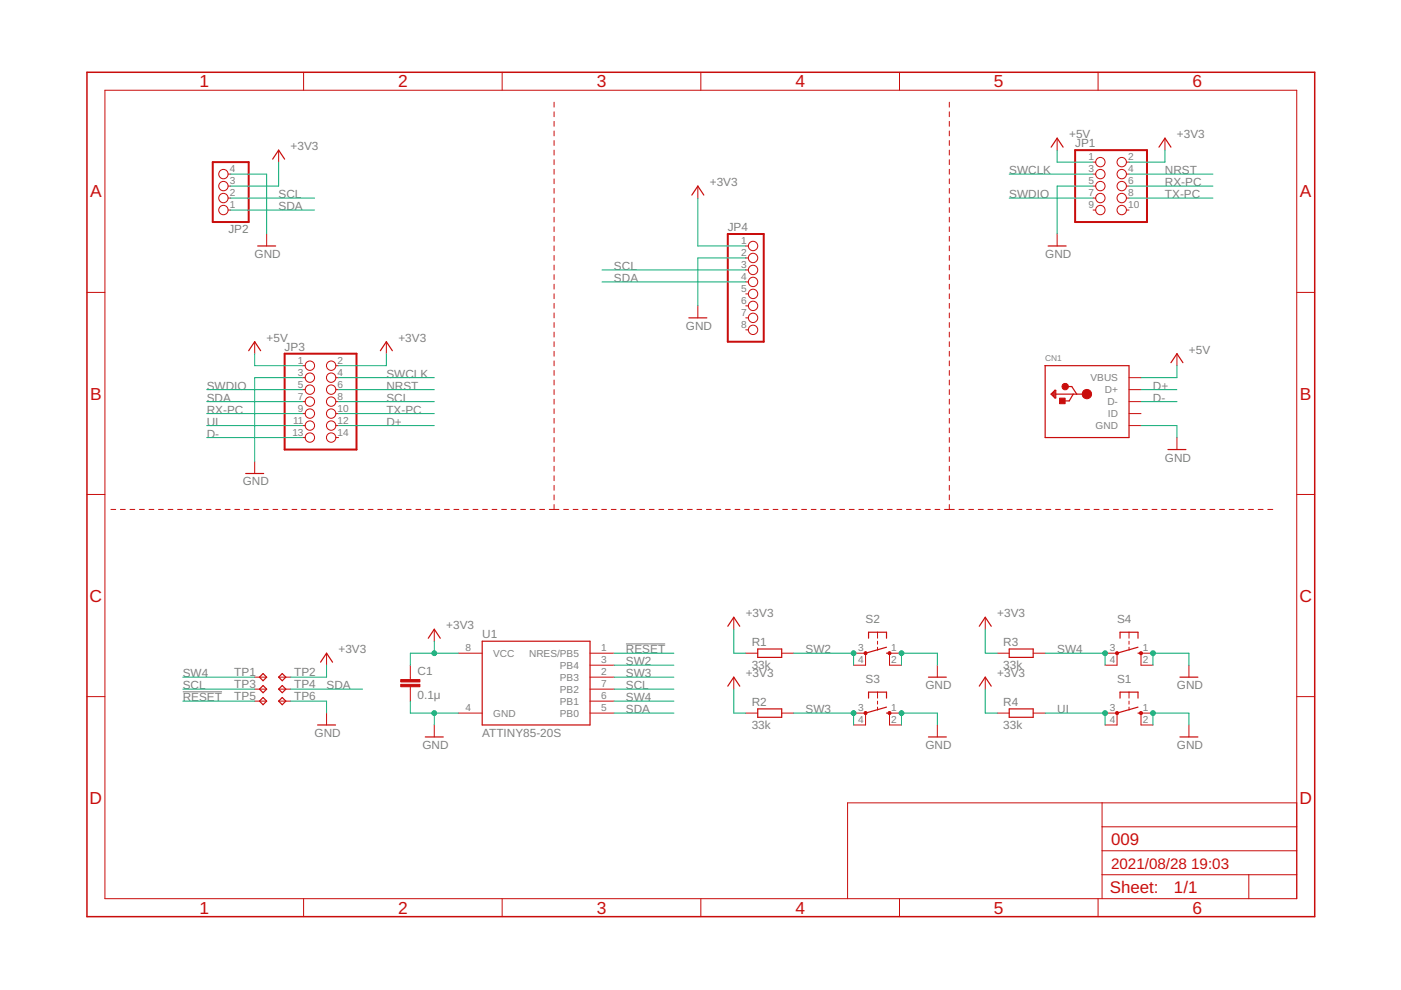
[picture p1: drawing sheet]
<svg xmlns="http://www.w3.org/2000/svg" width="297mm" height="210mm" viewBox="0 0 297 210" stroke-linecap="round" stroke-linejoin="round" font-family="sans-serif">
<path d="M132.7 136.5h8.3M38.8 146.7h8.3" fill="none" stroke="#808080" stroke-width=".21"/>
<g fill="none" stroke="#c90d0c" stroke-width=".21">
<path d="M22.2 19.1h252.7v171.4h-252.7zM64.4 15.3v3.8M106.5 15.3v3.8M148.6 15.3v3.8M190.7 15.3v3.8M232.8 15.3v3.8M48.3 39.5h.6M48.3 36.9h.6M59.1 31.8v2.6M117.5 21.7v1M117.5 23.7v1M117.5 25.7v1.1"/>
<path d="M117.5 27.8v1M117.5 29.8v1M117.5 31.8v1.1M117.5 33.9v1M117.5 35.9v1M117.5 37.9v1M117.5 40v1M148 39.5v2.5M201.3 21.7v1M201.3 23.7v1M201.3 25.7v1.1M201.3 27.8v1"/>
<path d="M201.3 29.8v1M201.3 31.8v1.1M201.3 33.9v1M201.3 35.9v1M201.3 37.9v1M201.3 40v1M224.1 29.3v2.5M231.8 39.5h.5M231.8 36.9h.5M231.8 34.4h.5M238.8 39.5h.6M238.8 36.9h.6"/>
<path d="M238.8 34.4h.6M247 29.3v2.5M48.3 44.5h.6M48.3 42h.6M56.5 49.6v2.6M117.5 42v1M117.5 44v1M117.5 46.1v1M117.5 48.1v1M117.5 50.1v1M117.5 52.1v1.1M117.5 54.2v1"/>
<path d="M117.5 56.2v1M117.5 58.2v1.1M158.1 52.2h.6M158.1 54.7h.6M158.1 57.2h.6M158.1 59.8h.6M201.3 42v1M201.3 44v1M201.3 46.1v1M201.3 48.1v1M201.3 50.1v1M201.3 52.1v1.1"/>
<path d="M201.3 54.2v1M201.3 56.2v1M201.3 58.2v1.1M224.1 49.6v2.6M231.8 44.5h.5M231.8 42h.5M238.8 44.5h.6M238.8 42h.6M18.4 62h3.8M54 72.5v2.5M64.2 77.5h.5M71.2 77.5h.6"/>
<path d="M81.9 72.5v2.5M117.5 60.3v1M117.5 62.3v1M117.5 64.3v1.1M117.5 66.4v1M117.5 68.4v1M117.5 70.4v1.1M117.5 72.5v1M117.5 74.5v1M117.5 76.5v1.1M117.5 78.5v1.1M148 64.9v2.5"/>
<path d="M158.1 62.3h.6M158.1 64.9h.6M158.1 67.4h.6M158.1 69.9h.6M201.3 60.3v1M201.3 62.3v1M201.3 64.3v1.1M201.3 66.4v1M201.3 68.4v1M201.3 70.4v1.1M201.3 72.5v1M201.3 74.5v1"/>
<path d="M201.3 76.5v1.1M201.3 78.5v1.1M249.5 75v2.5M274.9 62h3.8M54 97.9v2.5M64.2 82.6h.5M64.2 85.2h.5M64.2 80.1h.5M64.2 90.2h.5M64.2 87.7h.5M64.2 92.8h.5M71.2 82.6h.6"/>
<path d="M71.2 85.2h.6M71.2 80.1h.6M71.2 90.2h.6M71.2 87.7h.6M71.2 92.8h.6M117.5 80.6v1M117.5 82.6v1.1M117.5 84.6v1.1M117.5 86.7v1M117.5 88.7v1M117.5 90.7v1.1M117.5 92.8v1"/>
<path d="M117.5 94.8v1M117.5 96.8v1.1M117.5 98.8v1.1M201.3 80.6v1M201.3 82.6v1.1M201.3 84.6v1.1M201.3 86.7v1M201.3 88.7v1M201.3 90.7v1.1M201.3 92.8v1M201.3 94.8v1M201.3 96.8v1.1"/>
<path d="M201.3 98.8v1.1M239.4 82.6h2.5M239.4 85.2h2.5M239.4 80.1h2.5M239.4 90.2h2.5M239.4 87.7h2.5M249.5 92.8v2.5M18.4 104.8h3.8M23.5 108h1M25.5 108h1.1M27.6 108h1M29.6 108h1"/>
<path d="M31.6 108h1M33.6 108h1M35.6 108h1.1M37.7 108h1M39.7 108h1M41.7 108h1M43.7 108h1M45.7 108h1.1M47.8 108h1M49.8 108h1M51.8 108h1M53.8 108h1"/>
<path d="M55.8 108h1.1M57.9 108h1M59.9 108h1M61.9 108h1M63.9 108h1M66 108h1M68 108h1M70 108h1M72 108h1M74 108h1.1M76.1 108h1M78.1 108h1"/>
<path d="M80.1 108h1M82.1 108h1M84.1 108h1.1M86.1 108h1.1M88.2 108h1M90.2 108h1M92.2 108h1M94.2 108h1M96.2 108h1.1M98.3 108h1M100.3 108h1M102.3 108h1"/>
<path d="M104.3 108h1M106.4 108h1M108.4 108h1M110.4 108h1M112.4 108h1M114.4 108h1.1M116.5 108h2M117.5 100.9v1M117.5 102.9v1M117.5 104.9v1.1M117.5 107v1M119.5 108h1"/>
<path d="M121.5 108h1M123.5 108h1.1M125.6 108h1M127.6 108h1M129.6 108h1M131.6 108h1M133.6 108h1M135.7 108h1M137.7 108h1M139.7 108h1M141.7 108h1M143.7 108h1"/>
<path d="M145.8 108h1M147.8 108h1M149.8 108h1M151.8 108h1M153.8 108h1M155.9 108h1M157.9 108h1M159.9 108h1M161.9 108h1M163.9 108h1M165.9 108h1.1M168 108h1"/>
<path d="M170 108h1M172 108h1M174 108h1M176 108h1.1M178.1 108h1M180.1 108h1M182.1 108h1M184.1 108h1M186.1 108h1.1M188.2 108h1M190.2 108h1M192.2 108h1"/>
<path d="M194.2 108h1M196.2 108h1.1M198.2 108h1.1M200.3 108h2M201.3 100.9v1M201.3 102.9v1M201.3 104.9v1.1M201.3 107v1M203.3 108h1.1M205.4 108h1M207.4 108h1.1M209.5 108h1"/>
<path d="M211.5 108h1.1M213.6 108h1M215.6 108h1.1M217.7 108h1M219.7 108h1M221.7 108h1.1M223.8 108h1M225.8 108h1.1M227.9 108h1M229.9 108h1.1M232 108h1M234 108h1.1"/>
<path d="M236.1 108h1M238.1 108h1.1M240.2 108h1M242.2 108h1M244.2 108h1.1M246.3 108h1.1M248.3 108h1.1M250.4 108h1M252.4 108h1.1M254.5 108h1M256.5 108h1.1M258.6 108h1"/>
<path d="M260.6 108h1.1M262.7 108h1M264.7 108h1.1M266.8 108h1M268.8 108h1.1M274.9 104.8h3.8M69.2 138.5v2.5M92.1 133.4v2.6M97.2 138.5h5M125.1 138.5h5.1M155.6 130.9v2.5M158.1 138.5h2.6"/>
<path d="M165.7 138.5h2.6M181 138.5h2.5v2.5h-2.5M186.1 134v1.3M186.1 136v.6M186.1 137.2v.7M191.1 138.5h-2.5v2.5h2.5M208.9 130.9v2.5M211.4 138.5h2.6M219.1 138.5h2.5M234.3 138.5h2.5v2.5h-2.5M239.4 134v1.3M239.4 136v.6"/>
<path d="M239.4 137.2v.7M244.5 138.5h-2.6v2.5h2.6M18.4 147.7h3.8M54 148.7h2.5M54 146.1h2.5M54 143.6h2.5M59.1 148.7h2.5M59.1 146.1h2.5M59.1 143.6h2.5M69.2 151.2v2.5M87 141v3.1M87 145.6v3.1"/>
<path d="M92.1 153.7v2.6M97.2 151.2h5M125.1 151.2h5.1M125.1 148.7h5.1M125.1 146.1h5.1M125.1 143.6h5.1M125.1 141h5.1M155.6 143.6v2.5M158.1 151.2h2.6M165.7 151.2h2.6M181 151.2h2.5v2.5h-2.5M186.1 146.7v1.3"/>
<path d="M186.1 148.7v.6M186.1 149.9v.7M191.1 151.2h-2.5v2.5h2.5M198.7 141v2.6M198.7 153.7v2.6M208.9 143.6v2.5M211.4 151.2h2.6M219.1 151.2h2.5M234.3 151.2h2.5v2.5h-2.5M239.4 146.7v1.3M239.4 148.7v.6M239.4 149.9v.7"/>
<path d="M244.5 151.2h-2.6v2.5h2.6M252.1 141v2.6M252.1 153.7v2.6M274.9 147.7h3.8M233.7 170.2v20.3M233.7 175.3h41.2M274.9 170.2h-95.2v20.3M64.4 190.5v3.9M106.5 190.5v3.9M148.6 190.5v3.9M190.7 190.5v3.9M232.8 190.5v3.9"/>
<path d="M233.7 185.5h41.2M233.7 180.4h41.2M264.8 185.5v5"/>
<circle cx="47.4" cy="36.9" r=".99"/>
<circle cx="47.4" cy="39.5" r=".99"/>
<circle cx="233.3" cy="34.4" r=".99"/>
<circle cx="233.3" cy="36.9" r=".99"/>
<circle cx="233.3" cy="39.5" r=".99"/>
<circle cx="237.8" cy="34.4" r=".99"/>
<circle cx="237.8" cy="36.9" r=".99"/>
<circle cx="237.8" cy="39.5" r=".99"/>
<circle cx="47.4" cy="42" r=".99"/>
<circle cx="47.4" cy="44.5" r=".99"/>
<circle cx="159.7" cy="54.7" r=".99"/>
<circle cx="159.7" cy="59.8" r=".99"/>
<circle cx="159.7" cy="52.2" r=".99"/>
<circle cx="159.7" cy="57.2" r=".99"/>
<circle cx="233.3" cy="42" r=".99"/>
<circle cx="233.3" cy="44.5" r=".99"/>
<circle cx="237.8" cy="42" r=".99"/>
<circle cx="237.8" cy="44.5" r=".99"/>
<circle cx="65.7" cy="77.5" r=".99"/>
<circle cx="70.2" cy="77.5" r=".99"/>
<circle cx="159.7" cy="62.3" r=".99"/>
<circle cx="159.7" cy="64.9" r=".99"/>
<circle cx="159.7" cy="69.9" r=".99"/>
<circle cx="159.7" cy="67.4" r=".99"/>
<circle cx="65.7" cy="90.2" r=".99"/>
<circle cx="65.7" cy="87.7" r=".99"/>
<circle cx="65.7" cy="92.8" r=".99"/>
<circle cx="65.7" cy="85.2" r=".99"/>
<circle cx="65.7" cy="80.1" r=".99"/>
<circle cx="65.7" cy="82.6" r=".99"/>
<circle cx="70.2" cy="90.2" r=".99"/>
<circle cx="70.2" cy="92.8" r=".99"/>
<circle cx="70.2" cy="87.7" r=".99"/>
<circle cx="70.2" cy="82.6" r=".99"/>
<circle cx="70.2" cy="85.2" r=".99"/>
<circle cx="70.2" cy="80.1" r=".99"/>
</g>
<path d="M18.4 15.3h260.3v179.1h-260.3z" fill="none" stroke="#c90d0c" stroke-width=".32"/>
<path d="M45.1 34.4h7.6v12.7h-7.6zM227.9 31.8h15.3v15.3h-15.3zM154.3 49.6h7.6v22.9h-7.6zM60.3 75h15.3v20.3h-15.3z" fill="none" stroke="#c90d0c" stroke-width=".42"/>
<g fill="none" stroke="#c90d0c" stroke-width=".25">
<path d="M57.8 33.7l1.3-1.9 1.2 1.9M222.9 31.2l1.2-1.9 1.3 1.9M245.7 31.2l1.3-1.9 1.3 1.9M54.6 52.2h3.8M146.7 41.4l1.3-1.9 1.2 1.9M222.2 52.2h3.8M52.7 74.4l1.3-1.9 1.3 1.9M80.6 74.4l1.3-1.9 1.3 1.9M146 67.4h3.9M221.6 77.5h17.8v15.3h-17.8v-15.3M248.3 76.9l1.2-1.9 1.3 1.9M223 83.6l.4-.4v.8l-.2-.4"/>
<path d="M223.6 82.8h.2v1.6h-.2l-.8-.8zM223.6 82.8v1.4M223.8 83.6h6.6M226.2 82h1l1.1 1.6M227.5 83.6l-.8 1.4h-1.2M247.6 95.3h3.8M52.1 100.4h3.8M90.8 135.3l1.3-1.9 1.2 1.9M102.2 136h22.9v17.7h-22.9zM154.3 132.8l1.3-1.9 1.2 1.9M160.7 137.6h5v1.8h-5zM184.1 135.3v-1.3h3.9v1.3"/>
<path d="M188 138.5h.6M188 137.2l-4.5 1.3M207.6 132.8l1.3-1.9 1.3 1.9M214 137.6h5.1v1.8h-5.1zM237.5 135.3v-1.3h3.8v1.3M241.3 138.5h.6M241.3 137.2l-4.5 1.3M55 146.1l.8-.7 .7 .7-.7 .8zM55 148.7l.8-.8 .7 .8-.7 .7zM55.8 142.8l.7 .8-.7 .7-.8-.7zM59.8 145.4l.8 .7-.8 .8-.7-.8zM59.8 142.8l.8 .8-.8 .7-.7-.7z"/>
<path d="M59.8 147.9l.8 .8-.8 .7-.7-.7zM67.3 153.7h3.8M68 140.4l1.2-1.9 1.3 1.9M90.2 156.3h3.8M154.3 145.5l1.3-1.9 1.2 1.9M160.7 150.3h5v1.8h-5zM184.1 148v-1.3h3.9v1.3M188 151.2h.6M188 149.9l-4.5 1.3M196.8 143.6h3.8M196.8 156.3h3.8M207.6 145.5l1.3-1.9 1.3 1.9"/>
<path d="M214 150.3h5.1v1.8h-5.1zM237.5 148v-1.3h3.8v1.3M241.3 151.2h.6M241.3 149.9l-4.5 1.3M250.2 143.6h3.8M250.2 156.3h3.8"/>
</g>
<g fill="#c90d0c" stroke="#c90d0c" stroke-width=".21">
<path d="M236.6 150.9h.5v.5h-.5z" fill-rule="evenodd"/>
<path d="M241.7 150.9h.4v.5h-.4z" fill-rule="evenodd"/>
<path d="M183.3 150.9h.4v.5h-.4z" fill-rule="evenodd"/>
<path d="M188.4 150.9h.4v.5h-.4z" fill-rule="evenodd"/>
<circle cx="183.5" cy="138.5" r=".33"/>
<circle cx="188.6" cy="138.5" r=".33"/>
<circle cx="236.8" cy="138.5" r=".33"/>
<circle cx="241.9" cy="138.5" r=".33"/>
<circle cx="230.4" cy="83.6" r="1"/>
<circle cx="225.8" cy="82" r=".69"/>
</g>
<g fill="#c90d0c" stroke="#c90d0c" stroke-width=".21">
<path d="M224.6 84.4h1.2v1.2h-1.2z"/>
<path d="M85 145.1h4v.5h-4z"/>
<path d="M85 144.1h4v.5h-4z"/>
</g>
<g fill="none" stroke="#0dab76" stroke-width=".21">
<path d="M48.9 36.9h7.6v12.7M59.1 34.4v5.1h-10.2M214 36.9h17.8M224.1 31.8v2.6h7.7M231.8 39.5h-7.7v10.1M239.4 39.5h17.8M239.4 36.9h17.8M247 31.8v2.6h-7.6M48.9 42h17.8M48.9 44.5h17.8M127.6 57.2h30.5M127.6 59.8h30.5"/>
<path d="M148 42v10.2h10.1M158.1 54.7h-10.1v10.2M214 42h17.8M239.4 42h17.8M54 75v2.5h10.2M81.9 75v2.5h-10.1M249.5 77.5v2.6h-7.6M43.8 90.2h20.4M43.8 85.2h20.4M43.8 82.6h20.4M43.8 87.7h20.4M43.8 92.8h20.4"/>
<path d="M64.2 80.1h-10.2v17.8M71.8 80.1h20.3M71.8 90.2h20.3M71.8 85.2h20.3M71.8 82.6h20.3M71.8 87.7h20.3M241.9 90.2h7.6v2.6M241.9 85.2h7.6M241.9 82.6h7.6M92.1 136v2.5M97.2 138.5h-10.2v2.5M130.2 138.5h12.7"/>
<path d="M155.6 133.4v5.1h2.5M168.3 138.5h12.7v2.5M208.9 133.4v5.1h2.5M221.6 138.5h12.7v2.5M38.8 143.6h15.2M38.8 148.7h15.2M38.8 146.1h15.2M61.6 148.7h7.6v2.5M61.6 146.1h15.3M69.2 141v2.6h-7.6M87 148.7v2.5h10.2M92.1 151.2v2.5"/>
<path d="M130.2 151.2h12.7M130.2 143.6h12.7M130.2 148.7h12.7M130.2 146.1h12.7M130.2 141h12.7M155.6 146.1v5.1h2.5M168.3 151.2h12.7v2.5M191.1 141v-2.5h7.6v2.5M191.1 153.7v-2.5h7.6v2.5M208.9 146.1v5.1h2.5M221.6 151.2h12.7v2.5M244.5 141v-2.5h7.6v2.5"/>
<path d="M244.5 153.7v-2.5h7.6v2.5"/>
</g>
<g fill="#0dab76" stroke="#0dab76" stroke-width=".21">
<circle cx="92.1" cy="138.5" r=".51"/>
<circle cx="191.1" cy="138.5" r=".51"/>
<circle cx="191.1" cy="151.2" r=".51"/>
<circle cx="244.5" cy="138.5" r=".51"/>
<circle cx="244.5" cy="151.2" r=".51"/>
<circle cx="92.1" cy="151.2" r=".51"/>
<circle cx="181" cy="138.5" r=".51"/>
<circle cx="181" cy="151.2" r=".51"/>
<circle cx="234.3" cy="138.5" r=".51"/>
<circle cx="234.3" cy="151.2" r=".51"/>
</g>
<g font-size="3.7" fill="#c90d0c">
<text x="42.3" y="18.5">1</text>
<text x="84.4" y="18.5">2</text>
<text x="126.5" y="18.5">3</text>
<text x="168.6" y="18.5">4</text>
<text x="210.7" y="18.5">5</text>
<text x="252.9" y="18.5">6</text>
<text x="19.1" y="41.9">A</text>
<text x="275.6" y="41.9">A</text>
<text x="19.1" y="84.7">B</text>
<text x="275.6" y="84.7">B</text>
<text x="19" y="127.6">C</text>
<text x="275.5" y="127.6">C</text>
<text x="19" y="170.4">D</text>
<text x="275.5" y="170.4">D</text>
<text x="42.3" y="193.7">1</text>
<text x="84.4" y="193.7">2</text>
<text x="126.5" y="193.7">3</text>
<text x="168.6" y="193.7">4</text>
<text x="210.7" y="193.7">5</text>
<text x="252.9" y="193.7">6</text>
</g>
<g font-size="3.6" fill="#c90d0c">
<text x="235.6" y="179.1">009</text>
<text x="235.3" y="189.4">Sheet:</text>
<text x="248.9" y="189.3">1/1</text>
</g>
<g font-size="3.2" fill="#c90d0c">
<text x="235.6" y="184.2">2021/08/28</text>
<text x="252.6" y="184.2">19:03</text>
</g>
<g font-size="2.5" fill="#808080">
<text x="226.7" y="29.3">+5V</text>
<text x="249.5" y="29.3">+3V3</text>
<text x="61.6" y="31.8">+3V3</text>
<text x="227.9" y="31.2">JP1</text>
<text x="59.1" y="42">SCL</text>
<text x="150.5" y="39.5">+3V3</text>
<text x="214" y="36.9">SWCLK</text>
<text x="214" y="42">SWDIO</text>
<text x="247" y="42">TX-PC</text>
<text x="247" y="39.5">RX-PC</text>
<text x="247" y="36.9">NRST</text>
<text x="59.1" y="44.5">SDA</text>
<text x="48.4" y="49.5">JP2</text>
<text x="154.3" y="49">JP4</text>
<text x="54" y="54.7">GND</text>
<text x="130.2" y="57.2">SCL</text>
<text x="130.2" y="59.8">SDA</text>
<text x="221.6" y="54.7">GND</text>
<text x="145.4" y="69.9">GND</text>
<text x="56.5" y="72.5">+5V</text>
<text x="60.3" y="74.4">JP3</text>
<text x="84.5" y="72.5">+3V3</text>
<text x="252.1" y="75">+5V</text>
<text x="43.8" y="82.6">SWDIO</text>
<text x="81.9" y="80.1">SWCLK</text>
<text x="81.9" y="82.6">NRST</text>
<text x="244.5" y="82.6">D+</text>
<text x="43.8" y="85.2">SDA</text>
<text x="43.8" y="87.7">RX-PC</text>
<text x="81.9" y="85.2">SCL</text>
<text x="81.9" y="87.7">TX-PC</text>
<text x="244.5" y="85.2">D-</text>
<text x="43.8" y="92.8">D-</text>
<text x="43.8" y="90.2">UI</text>
<text x="81.9" y="90.2">D+</text>
<text x="247" y="97.9">GND</text>
<text x="51.5" y="102.9">GND</text>
<text x="158.1" y="130.9">+3V3</text>
<text x="211.4" y="130.9">+3V3</text>
<text x="94.6" y="133.4">+3V3</text>
<text x="102.2" y="135.2">U1</text>
<text x="159.4" y="137">R1</text>
<text x="183.5" y="132.1">S2</text>
<text x="212.7" y="137">R3</text>
<text x="236.8" y="132.1">S4</text>
<text x="38.8" y="143.6">SW4</text>
<text x="49.7" y="143.3">TP1</text>
<text x="62.4" y="143.3">TP2</text>
<text x="71.8" y="138.5">+3V3</text>
<text x="88.5" y="143.2">C1</text>
<text x="132.7" y="138.5">RESET</text>
<text x="132.7" y="141">SW2</text>
<text x="132.7" y="143.6">SW3</text>
<text x="158.1" y="143.6">+3V3</text>
<text x="159.4" y="141.8">33k</text>
<text x="170.8" y="138.5">SW2</text>
<text x="211.4" y="143.6">+3V3</text>
<text x="212.7" y="141.8">33k</text>
<text x="224.1" y="138.5">SW4</text>
<text x="38.8" y="146.1">SCL</text>
<text x="38.8" y="148.6">RESET</text>
<text x="49.7" y="145.9">TP3</text>
<text x="49.7" y="148.4">TP5</text>
<text x="62.4" y="145.9">TP4</text>
<text x="62.4" y="148.4">TP6</text>
<text x="69.2" y="146.1">SDA</text>
<text x="88.5" y="148.3">0.1μ</text>
<text x="132.7" y="146.1">SCL</text>
<text x="132.7" y="148.6">SW4</text>
<text x="159.4" y="149.7">R2</text>
<text x="183.5" y="144.8">S3</text>
<text x="196.2" y="146.1">GND</text>
<text x="212.7" y="149.7">R4</text>
<text x="236.8" y="144.8">S1</text>
<text x="249.5" y="146.1">GND</text>
<text x="132.7" y="151.2">SDA</text>
<text x="159.4" y="154.5">33k</text>
<text x="170.8" y="151.2">SW3</text>
<text x="212.7" y="154.5">33k</text>
<text x="224.1" y="151.2">UI</text>
<text x="66.7" y="156.3">GND</text>
<text x="89.5" y="158.8">GND</text>
<text x="102.2" y="156.3">ATTINY85-20S</text>
<text x="196.2" y="158.8">GND</text>
<text x="249.5" y="158.8">GND</text>
</g>
<g font-size="2.1" fill="#808080">
<text x="230.8" y="34">1</text>
<text x="239.2" y="34">2</text>
<text x="48.7" y="41.6">2</text>
<text x="48.7" y="39.1">3</text>
<text x="48.7" y="36.6">4</text>
<text x="230.8" y="36.6">3</text>
<text x="230.8" y="39.1">5</text>
<text x="230.8" y="41.6">7</text>
<text x="239.2" y="36.6">4</text>
<text x="239.2" y="39.1">6</text>
<text x="239.2" y="41.6">8</text>
<text x="48.7" y="44.2">1</text>
<text x="230.8" y="44.2">9</text>
<text x="239.2" y="44.2">10</text>
<text x="157.1" y="51.8">1</text>
<text x="157.1" y="54.3">2</text>
<text x="157.1" y="56.9">3</text>
<text x="157.1" y="59.4">4</text>
<text x="157.1" y="62">5</text>
<text x="157.1" y="64.5">6</text>
<text x="157.1" y="67">7</text>
<text x="157.1" y="69.6">8</text>
<text x="63.2" y="77.2">1</text>
<text x="71.6" y="77.2">2</text>
<text x="63.2" y="79.7">3</text>
<text x="63.2" y="82.3">5</text>
<text x="71.6" y="79.7">4</text>
<text x="71.6" y="82.3">6</text>
<text x="231.2" y="80.8">VBUS</text>
<text x="234.2" y="83.4">D+</text>
<text x="62.1" y="89.9">11</text>
<text x="63.2" y="84.8">7</text>
<text x="63.2" y="87.3">9</text>
<text x="71.6" y="84.8">8</text>
<text x="71.6" y="87.3">10</text>
<text x="71.6" y="89.9">12</text>
<text x="234.8" y="85.9">D-</text>
<text x="234.9" y="88.5">ID</text>
<text x="62" y="92.4">13</text>
<text x="71.6" y="92.4">14</text>
<text x="232.3" y="91">GND</text>
<text x="98.7" y="138.1">8</text>
<text x="104.6" y="139.2">VCC</text>
<text x="112.2" y="139.2">NRES/PB5</text>
<text x="118.7" y="141.8">PB4</text>
<text x="127.4" y="143.2">2</text>
<text x="127.4" y="140.7">3</text>
<text x="127.4" y="138.1">1</text>
<text x="182" y="138.1">3</text>
<text x="182" y="140.7">4</text>
<text x="188.9" y="138.1">1</text>
<text x="188.9" y="140.7">2</text>
<text x="235.3" y="138.1">3</text>
<text x="235.3" y="140.7">4</text>
<text x="242.3" y="138.1">1</text>
<text x="242.3" y="140.7">2</text>
<text x="118.7" y="149.4">PB1</text>
<text x="118.7" y="146.9">PB2</text>
<text x="118.7" y="144.3">PB3</text>
<text x="127.4" y="148.3">6</text>
<text x="127.4" y="145.7">7</text>
<text x="98.7" y="150.8">4</text>
<text x="104.6" y="151.9">GND</text>
<text x="118.7" y="151.9">PB0</text>
<text x="127.4" y="150.8">5</text>
<text x="182" y="150.8">3</text>
<text x="182" y="153.4">4</text>
<text x="188.9" y="150.8">1</text>
<text x="188.9" y="153.4">2</text>
<text x="235.3" y="150.8">3</text>
<text x="235.3" y="153.4">4</text>
<text x="242.3" y="150.8">1</text>
<text x="242.3" y="153.4">2</text>
</g>
<text font-size="1.8" fill="#808080" x="221.6" y="76.5">CN1</text>
</svg>
